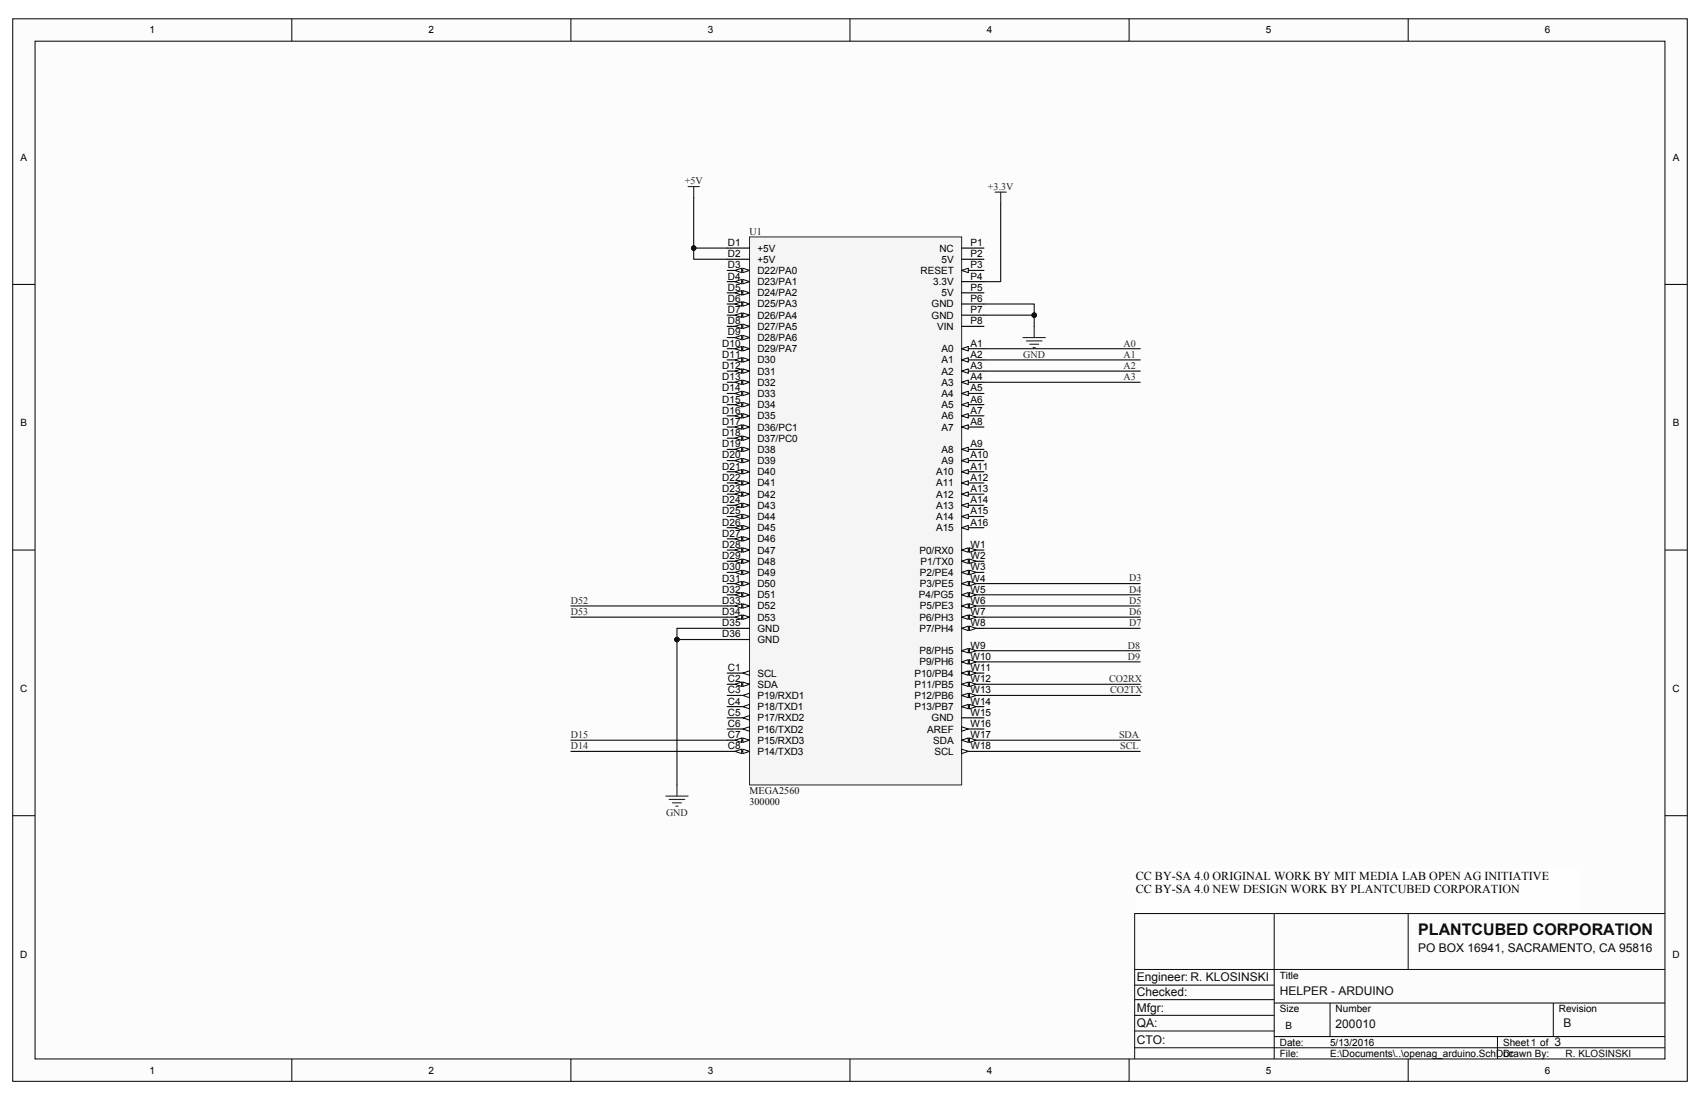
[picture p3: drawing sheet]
<svg xmlns="http://www.w3.org/2000/svg" width="432mm" height="279mm" viewBox="0 0 432 279" stroke-linecap="round" stroke-linejoin="round" font-family="sans-serif">
<path d="M3.2 4.8h425.4v269.9h-425.4z" fill="#fcfcfc"/>
<path d="M3.2 4.8h425.4v269.9h-425.4z" fill="none" stroke="#000" stroke-width=".25"/>
<path d="M8.9 10.5h414v258.5h-414z" fill="#fcfcfc"/>
<g fill="none" stroke="#000" stroke-width=".25">
<path d="M8.9 10.5h414v258.5h-414zM74.1 4.8v5.7M145 4.8v5.7M215.9 4.8v5.7M286.8 4.8v5.7M357.7 4.8v5.7M3.2 72.2h5.7M422.9 72.2h5.7M3.2 139.7h5.7M422.9 139.7h5.7M3.2 207.2h5.7M422.9 207.2h5.7"/>
<path d="M288.2 250.2h35.4M288.2 253.9h35.4M288.2 257.9h35.4M323.6 254.8h99.3M337.8 254.8v8.5M394.5 254.8v8.5M422.9 246.2h-99.3v22.8M74.1 269v5.7M145 269v5.7M215.9 269v5.7M286.8 269v5.7M288.2 266.1h134.7"/>
<path d="M288.2 261.9h35.4M323.6 263.3h99.3M357.7 269v5.7M380.4 263.3v5.7"/>
</g>
<path d="M323.6 232h-35.4v37M323.6 232v14.2h-35.4M323.6 232h99.3M357.7 232v14.2" fill="none" stroke="#0a0a0a" stroke-width=".25"/>
<path d="M190.4 60.2h53.9v139.2h-53.9z" fill="#f5f5f5"/>
<path d="M190.4 60.2h53.9v139.2h-53.9z" fill="none" stroke="#262626" stroke-width=".25"/>
<path d="M244.2 63h5.7M244.2 65.8h5.7M244.2 68.7h5.7" fill="none" stroke="#000" stroke-width=".28"/>
<path d="M244.2 68.7l1.7-.6v1.2z" fill="#fcfcfc"/>
<path d="M244.2 68.7l1.7-.6v1.2z" fill="none" stroke="#000" stroke-width=".25"/>
<path d="M244.2 71.5h5.7M244.2 74.4h5.7M244.2 77.2h5.7M244.2 80.1h5.7M244.2 82.9h5.7M244.2 88.6h5.7" fill="none" stroke="#000" stroke-width=".28"/>
<path d="M244.2 88.6l1.7-.6v1.1z" fill="#fcfcfc"/>
<path d="M244.2 88.6l1.7-.6v1.1z" fill="none" stroke="#000" stroke-width=".25"/>
<path d="M244.2 91.4h5.7" fill="none" stroke="#000" stroke-width=".28"/>
<path d="M244.2 91.4l1.7-.6v1.2z" fill="#fcfcfc"/>
<path d="M244.2 91.4l1.7-.6v1.2z" fill="none" stroke="#000" stroke-width=".25"/>
<path d="M244.2 94.3h5.7" fill="none" stroke="#000" stroke-width=".28"/>
<path d="M244.2 94.3l1.7-.6v1.1z" fill="#fcfcfc"/>
<path d="M244.2 94.3l1.7-.6v1.1z" fill="none" stroke="#000" stroke-width=".25"/>
<path d="M244.2 97.1h5.7" fill="none" stroke="#000" stroke-width=".28"/>
<path d="M244.2 97.1l1.7-.6v1.2z" fill="#fcfcfc"/>
<path d="M244.2 97.1l1.7-.6v1.2z" fill="none" stroke="#000" stroke-width=".25"/>
<path d="M244.2 99.9h5.7" fill="none" stroke="#000" stroke-width=".28"/>
<path d="M244.2 99.9l1.7-.5v1.1z" fill="#fcfcfc"/>
<path d="M244.2 99.9l1.7-.5v1.1z" fill="none" stroke="#000" stroke-width=".25"/>
<path d="M244.2 102.8h5.7" fill="none" stroke="#000" stroke-width=".28"/>
<path d="M244.2 102.8l1.7-.6v1.1z" fill="#fcfcfc"/>
<path d="M244.2 102.8l1.7-.6v1.1z" fill="none" stroke="#000" stroke-width=".25"/>
<path d="M244.2 105.6h5.7" fill="none" stroke="#000" stroke-width=".28"/>
<path d="M244.2 105.6l1.7-.5v1.1z" fill="#fcfcfc"/>
<path d="M244.2 105.6l1.7-.5v1.1z" fill="none" stroke="#000" stroke-width=".25"/>
<path d="M244.2 108.5h5.7" fill="none" stroke="#000" stroke-width=".28"/>
<path d="M244.2 108.5l1.7-.6v1.1z" fill="#fcfcfc"/>
<path d="M244.2 108.5l1.7-.6v1.1z" fill="none" stroke="#000" stroke-width=".25"/>
<path d="M244.2 114.1h5.7" fill="none" stroke="#000" stroke-width=".28"/>
<path d="M244.2 114.1l1.7-.5v1.1z" fill="#fcfcfc"/>
<path d="M244.2 114.1l1.7-.5v1.1z" fill="none" stroke="#000" stroke-width=".25"/>
<path d="M244.2 117h5.7" fill="none" stroke="#000" stroke-width=".28"/>
<path d="M244.2 117l1.7-.6v1.2z" fill="#fcfcfc"/>
<path d="M244.2 117l1.7-.6v1.2z" fill="none" stroke="#000" stroke-width=".25"/>
<path d="M244.2 119.8h5.7" fill="none" stroke="#000" stroke-width=".28"/>
<path d="M244.2 119.8l1.7-.5v1.1z" fill="#fcfcfc"/>
<path d="M244.2 119.8l1.7-.5v1.1z" fill="none" stroke="#000" stroke-width=".25"/>
<path d="M244.2 122.7h5.7" fill="none" stroke="#000" stroke-width=".28"/>
<path d="M244.2 122.7l1.7-.6v1.1z" fill="#fcfcfc"/>
<path d="M244.2 122.7l1.7-.6v1.1z" fill="none" stroke="#000" stroke-width=".25"/>
<path d="M244.2 125.5h5.7" fill="none" stroke="#000" stroke-width=".28"/>
<path d="M244.2 125.5l1.7-.6v1.2z" fill="#fcfcfc"/>
<path d="M244.2 125.5l1.7-.6v1.2z" fill="none" stroke="#000" stroke-width=".25"/>
<path d="M244.2 128.3h5.7" fill="none" stroke="#000" stroke-width=".28"/>
<path d="M244.2 128.3l1.7-.5v1.1z" fill="#fcfcfc"/>
<path d="M244.2 128.3l1.7-.5v1.1z" fill="none" stroke="#000" stroke-width=".25"/>
<path d="M244.2 131.2h5.7" fill="none" stroke="#000" stroke-width=".28"/>
<path d="M244.2 131.2l1.7-.6v1.2z" fill="#fcfcfc"/>
<path d="M244.2 131.2l1.7-.6v1.2z" fill="none" stroke="#000" stroke-width=".25"/>
<path d="M244.2 134h5.7" fill="none" stroke="#000" stroke-width=".28"/>
<path d="M244.2 134l1.7-.5v1.1z" fill="#fcfcfc"/>
<path d="M244.2 134l1.7-.5v1.1z" fill="none" stroke="#000" stroke-width=".25"/>
<path d="M184.7 63h5.7M184.7 65.8h5.7M184.7 68.7h5.7" fill="none" stroke="#000" stroke-width=".28"/>
<path d="M188.7 68.1l1.7 .6-1.7 .6z" fill="#fcfcfc"/>
<path d="M188.7 68.1l1.7 .6-1.7 .6z" fill="none" stroke="#000" stroke-width=".25"/>
<path d="M186.7 68.7l1.7-.6v1.2z" fill="#fcfcfc"/>
<path d="M186.7 68.7l1.7-.6v1.2z" fill="none" stroke="#000" stroke-width=".25"/>
<path d="M184.7 71.5h5.7" fill="none" stroke="#000" stroke-width=".28"/>
<path d="M188.7 71l1.7 .5-1.7 .6z" fill="#fcfcfc"/>
<path d="M188.7 71l1.7 .5-1.7 .6z" fill="none" stroke="#000" stroke-width=".25"/>
<path d="M186.7 71.5l1.7-.5v1.1z" fill="#fcfcfc"/>
<path d="M186.7 71.5l1.7-.5v1.1z" fill="none" stroke="#000" stroke-width=".25"/>
<path d="M184.7 74.4h5.7" fill="none" stroke="#000" stroke-width=".28"/>
<path d="M188.7 73.8l1.7 .6-1.7 .5z" fill="#fcfcfc"/>
<path d="M188.7 73.8l1.7 .6-1.7 .5z" fill="none" stroke="#000" stroke-width=".25"/>
<path d="M186.7 74.4l1.7-.6v1.1z" fill="#fcfcfc"/>
<path d="M186.7 74.4l1.7-.6v1.1z" fill="none" stroke="#000" stroke-width=".25"/>
<path d="M184.7 77.2h5.7" fill="none" stroke="#000" stroke-width=".28"/>
<path d="M188.7 76.6l1.7 .6-1.7 .6z" fill="#fcfcfc"/>
<path d="M188.7 76.6l1.7 .6-1.7 .6z" fill="none" stroke="#000" stroke-width=".25"/>
<path d="M186.7 77.2l1.7-.6v1.2z" fill="#fcfcfc"/>
<path d="M186.7 77.2l1.7-.6v1.2z" fill="none" stroke="#000" stroke-width=".25"/>
<path d="M184.7 80.1h5.7" fill="none" stroke="#000" stroke-width=".28"/>
<path d="M188.7 79.5l1.7 .6-1.7 .5z" fill="#fcfcfc"/>
<path d="M188.7 79.5l1.7 .6-1.7 .5z" fill="none" stroke="#000" stroke-width=".25"/>
<path d="M186.7 80.1l1.7-.6v1.1z" fill="#fcfcfc"/>
<path d="M186.7 80.1l1.7-.6v1.1z" fill="none" stroke="#000" stroke-width=".25"/>
<path d="M184.7 82.9h5.7" fill="none" stroke="#000" stroke-width=".28"/>
<path d="M188.7 82.3l1.7 .6-1.7 .6z" fill="#fcfcfc"/>
<path d="M188.7 82.3l1.7 .6-1.7 .6z" fill="none" stroke="#000" stroke-width=".25"/>
<path d="M186.7 82.9l1.7-.6v1.2z" fill="#fcfcfc"/>
<path d="M186.7 82.9l1.7-.6v1.2z" fill="none" stroke="#000" stroke-width=".25"/>
<path d="M184.7 85.7h5.7" fill="none" stroke="#000" stroke-width=".28"/>
<path d="M188.7 85.2l1.7 .5-1.7 .6z" fill="#fcfcfc"/>
<path d="M188.7 85.2l1.7 .5-1.7 .6z" fill="none" stroke="#000" stroke-width=".25"/>
<path d="M186.7 85.7l1.7-.5v1.1z" fill="#fcfcfc"/>
<path d="M186.7 85.7l1.7-.5v1.1z" fill="none" stroke="#000" stroke-width=".25"/>
<path d="M184.7 88.6h5.7" fill="none" stroke="#000" stroke-width=".28"/>
<path d="M188.7 88l1.7 .6-1.7 .5z" fill="#fcfcfc"/>
<path d="M188.7 88l1.7 .6-1.7 .5z" fill="none" stroke="#000" stroke-width=".25"/>
<path d="M186.7 88.6l1.7-.6v1.1z" fill="#fcfcfc"/>
<path d="M186.7 88.6l1.7-.6v1.1z" fill="none" stroke="#000" stroke-width=".25"/>
<path d="M184.7 91.4h5.7" fill="none" stroke="#000" stroke-width=".28"/>
<path d="M188.7 90.8l1.7 .6-1.7 .6z" fill="#fcfcfc"/>
<path d="M188.7 90.8l1.7 .6-1.7 .6z" fill="none" stroke="#000" stroke-width=".25"/>
<path d="M186.7 91.4l1.7-.6v1.2z" fill="#fcfcfc"/>
<path d="M186.7 91.4l1.7-.6v1.2z" fill="none" stroke="#000" stroke-width=".25"/>
<path d="M184.7 94.3h5.7" fill="none" stroke="#000" stroke-width=".28"/>
<path d="M188.7 93.7l1.7 .6-1.7 .5z" fill="#fcfcfc"/>
<path d="M188.7 93.7l1.7 .6-1.7 .5z" fill="none" stroke="#000" stroke-width=".25"/>
<path d="M186.7 94.3l1.7-.6v1.1z" fill="#fcfcfc"/>
<path d="M186.7 94.3l1.7-.6v1.1z" fill="none" stroke="#000" stroke-width=".25"/>
<path d="M184.7 97.1h5.7" fill="none" stroke="#000" stroke-width=".28"/>
<path d="M188.7 96.5l1.7 .6-1.7 .6z" fill="#fcfcfc"/>
<path d="M188.7 96.5l1.7 .6-1.7 .6z" fill="none" stroke="#000" stroke-width=".25"/>
<path d="M186.7 97.1l1.7-.6v1.2z" fill="#fcfcfc"/>
<path d="M186.7 97.1l1.7-.6v1.2z" fill="none" stroke="#000" stroke-width=".25"/>
<path d="M184.7 99.9h5.7" fill="none" stroke="#000" stroke-width=".28"/>
<path d="M188.7 99.4l1.7 .5-1.7 .6z" fill="#fcfcfc"/>
<path d="M188.7 99.4l1.7 .5-1.7 .6z" fill="none" stroke="#000" stroke-width=".25"/>
<path d="M186.7 99.9l1.7-.5v1.1z" fill="#fcfcfc"/>
<path d="M186.7 99.9l1.7-.5v1.1z" fill="none" stroke="#000" stroke-width=".25"/>
<path d="M184.7 102.8h5.7" fill="none" stroke="#000" stroke-width=".28"/>
<path d="M188.7 102.2l1.7 .6-1.7 .5z" fill="#fcfcfc"/>
<path d="M188.7 102.2l1.7 .6-1.7 .5z" fill="none" stroke="#000" stroke-width=".25"/>
<path d="M186.7 102.8l1.7-.6v1.1z" fill="#fcfcfc"/>
<path d="M186.7 102.8l1.7-.6v1.1z" fill="none" stroke="#000" stroke-width=".25"/>
<path d="M184.7 105.6h5.7" fill="none" stroke="#000" stroke-width=".28"/>
<path d="M188.7 105.1l1.7 .5-1.7 .6z" fill="#fcfcfc"/>
<path d="M188.7 105.1l1.7 .5-1.7 .6z" fill="none" stroke="#000" stroke-width=".25"/>
<path d="M186.7 105.6l1.7-.5v1.1z" fill="#fcfcfc"/>
<path d="M186.7 105.6l1.7-.5v1.1z" fill="none" stroke="#000" stroke-width=".25"/>
<path d="M184.7 108.5h5.7" fill="none" stroke="#000" stroke-width=".28"/>
<path d="M188.7 107.9l1.7 .6-1.7 .5z" fill="#fcfcfc"/>
<path d="M188.7 107.9l1.7 .6-1.7 .5z" fill="none" stroke="#000" stroke-width=".25"/>
<path d="M186.7 108.5l1.7-.6v1.1z" fill="#fcfcfc"/>
<path d="M186.7 108.5l1.7-.6v1.1z" fill="none" stroke="#000" stroke-width=".25"/>
<path d="M184.7 114.1h5.7" fill="none" stroke="#000" stroke-width=".28"/>
<path d="M188.7 113.6l1.7 .5-1.7 .6z" fill="#fcfcfc"/>
<path d="M188.7 113.6l1.7 .5-1.7 .6z" fill="none" stroke="#000" stroke-width=".25"/>
<path d="M186.7 114.1l1.7-.5v1.1z" fill="#fcfcfc"/>
<path d="M186.7 114.1l1.7-.5v1.1z" fill="none" stroke="#000" stroke-width=".25"/>
<path d="M184.7 111.3h5.7" fill="none" stroke="#000" stroke-width=".28"/>
<path d="M188.7 110.7l1.7 .6-1.7 .6z" fill="#fcfcfc"/>
<path d="M188.7 110.7l1.7 .6-1.7 .6z" fill="none" stroke="#000" stroke-width=".25"/>
<path d="M186.7 111.3l1.7-.6v1.2z" fill="#fcfcfc"/>
<path d="M186.7 111.3l1.7-.6v1.2z" fill="none" stroke="#000" stroke-width=".25"/>
<path d="M184.7 117h5.7" fill="none" stroke="#000" stroke-width=".28"/>
<path d="M188.7 116.4l1.7 .6-1.7 .6z" fill="#fcfcfc"/>
<path d="M188.7 116.4l1.7 .6-1.7 .6z" fill="none" stroke="#000" stroke-width=".25"/>
<path d="M186.7 117l1.7-.6v1.2z" fill="#fcfcfc"/>
<path d="M186.7 117l1.7-.6v1.2z" fill="none" stroke="#000" stroke-width=".25"/>
<path d="M184.7 119.8h5.7" fill="none" stroke="#000" stroke-width=".28"/>
<path d="M188.7 119.3l1.7 .5-1.7 .6z" fill="#fcfcfc"/>
<path d="M188.7 119.3l1.7 .5-1.7 .6z" fill="none" stroke="#000" stroke-width=".25"/>
<path d="M186.7 119.8l1.7-.5v1.1z" fill="#fcfcfc"/>
<path d="M186.7 119.8l1.7-.5v1.1z" fill="none" stroke="#000" stroke-width=".25"/>
<path d="M184.7 122.7h5.7" fill="none" stroke="#000" stroke-width=".28"/>
<path d="M188.7 122.1l1.7 .6-1.7 .5z" fill="#fcfcfc"/>
<path d="M188.7 122.1l1.7 .6-1.7 .5z" fill="none" stroke="#000" stroke-width=".25"/>
<path d="M186.7 122.7l1.7-.6v1.1z" fill="#fcfcfc"/>
<path d="M186.7 122.7l1.7-.6v1.1z" fill="none" stroke="#000" stroke-width=".25"/>
<path d="M184.7 125.5h5.7" fill="none" stroke="#000" stroke-width=".28"/>
<path d="M188.7 124.9l1.7 .6-1.7 .6z" fill="#fcfcfc"/>
<path d="M188.7 124.9l1.7 .6-1.7 .6z" fill="none" stroke="#000" stroke-width=".25"/>
<path d="M186.7 125.5l1.7-.6v1.2z" fill="#fcfcfc"/>
<path d="M186.7 125.5l1.7-.6v1.2z" fill="none" stroke="#000" stroke-width=".25"/>
<path d="M184.7 128.3h5.7" fill="none" stroke="#000" stroke-width=".28"/>
<path d="M188.7 127.8l1.7 .5-1.7 .6z" fill="#fcfcfc"/>
<path d="M188.7 127.8l1.7 .5-1.7 .6z" fill="none" stroke="#000" stroke-width=".25"/>
<path d="M186.7 128.3l1.7-.5v1.1z" fill="#fcfcfc"/>
<path d="M186.7 128.3l1.7-.5v1.1z" fill="none" stroke="#000" stroke-width=".25"/>
<path d="M184.7 131.2h5.7" fill="none" stroke="#000" stroke-width=".28"/>
<path d="M188.7 130.6l1.7 .6-1.7 .6z" fill="#fcfcfc"/>
<path d="M188.7 130.6l1.7 .6-1.7 .6z" fill="none" stroke="#000" stroke-width=".25"/>
<path d="M186.7 131.2l1.7-.6v1.2z" fill="#fcfcfc"/>
<path d="M186.7 131.2l1.7-.6v1.2z" fill="none" stroke="#000" stroke-width=".25"/>
<path d="M184.7 134h5.7" fill="none" stroke="#000" stroke-width=".28"/>
<path d="M188.7 133.5l1.7 .5-1.7 .6z" fill="#fcfcfc"/>
<path d="M188.7 133.5l1.7 .5-1.7 .6z" fill="none" stroke="#000" stroke-width=".25"/>
<path d="M186.7 134l1.7-.5v1.1z" fill="#fcfcfc"/>
<path d="M186.7 134l1.7-.5v1.1z" fill="none" stroke="#000" stroke-width=".25"/>
<path d="M184.7 136.9h5.7" fill="none" stroke="#000" stroke-width=".28"/>
<path d="M188.7 136.3l1.7 .6-1.7 .5z" fill="#fcfcfc"/>
<path d="M188.7 136.3l1.7 .6-1.7 .5z" fill="none" stroke="#000" stroke-width=".25"/>
<path d="M186.7 136.9l1.7-.6v1.1z" fill="#fcfcfc"/>
<path d="M186.7 136.9l1.7-.6v1.1z" fill="none" stroke="#000" stroke-width=".25"/>
<path d="M184.7 139.7h5.7" fill="none" stroke="#000" stroke-width=".28"/>
<path d="M188.7 139.1l1.7 .6-1.7 .6z" fill="#fcfcfc"/>
<path d="M188.7 139.1l1.7 .6-1.7 .6z" fill="none" stroke="#000" stroke-width=".25"/>
<path d="M186.7 139.7l1.7-.6v1.2z" fill="#fcfcfc"/>
<path d="M186.7 139.7l1.7-.6v1.2z" fill="none" stroke="#000" stroke-width=".25"/>
<path d="M184.7 142.6h5.7" fill="none" stroke="#000" stroke-width=".28"/>
<path d="M188.7 142l1.7 .6-1.7 .5z" fill="#fcfcfc"/>
<path d="M188.7 142l1.7 .6-1.7 .5z" fill="none" stroke="#000" stroke-width=".25"/>
<path d="M186.7 142.6l1.7-.6v1.1z" fill="#fcfcfc"/>
<path d="M186.7 142.6l1.7-.6v1.1z" fill="none" stroke="#000" stroke-width=".25"/>
<path d="M184.7 145.4h5.7" fill="none" stroke="#000" stroke-width=".28"/>
<path d="M188.7 144.8l1.7 .6-1.7 .6z" fill="#fcfcfc"/>
<path d="M188.7 144.8l1.7 .6-1.7 .6z" fill="none" stroke="#000" stroke-width=".25"/>
<path d="M186.7 145.4l1.7-.6v1.2z" fill="#fcfcfc"/>
<path d="M186.7 145.4l1.7-.6v1.2z" fill="none" stroke="#000" stroke-width=".25"/>
<path d="M184.7 148.2h5.7" fill="none" stroke="#000" stroke-width=".28"/>
<path d="M188.7 147.7l1.7 .5-1.7 .6z" fill="#fcfcfc"/>
<path d="M188.7 147.7l1.7 .5-1.7 .6z" fill="none" stroke="#000" stroke-width=".25"/>
<path d="M186.7 148.2l1.7-.5v1.1z" fill="#fcfcfc"/>
<path d="M186.7 148.2l1.7-.5v1.1z" fill="none" stroke="#000" stroke-width=".25"/>
<path d="M184.7 151.1h5.7" fill="none" stroke="#000" stroke-width=".28"/>
<path d="M188.7 150.5l1.7 .6-1.7 .5z" fill="#fcfcfc"/>
<path d="M188.7 150.5l1.7 .6-1.7 .5z" fill="none" stroke="#000" stroke-width=".25"/>
<path d="M186.7 151.1l1.7-.6v1.1z" fill="#fcfcfc"/>
<path d="M186.7 151.1l1.7-.6v1.1z" fill="none" stroke="#000" stroke-width=".25"/>
<path d="M184.7 153.9h5.7" fill="none" stroke="#000" stroke-width=".28"/>
<path d="M188.7 153.4l1.7 .5-1.7 .6z" fill="#fcfcfc"/>
<path d="M188.7 153.4l1.7 .5-1.7 .6z" fill="none" stroke="#000" stroke-width=".25"/>
<path d="M186.7 153.9l1.7-.5v1.1z" fill="#fcfcfc"/>
<path d="M186.7 153.9l1.7-.5v1.1z" fill="none" stroke="#000" stroke-width=".25"/>
<path d="M184.7 156.8h5.7" fill="none" stroke="#000" stroke-width=".28"/>
<path d="M188.7 156.2l1.7 .6-1.7 .5z" fill="#fcfcfc"/>
<path d="M188.7 156.2l1.7 .6-1.7 .5z" fill="none" stroke="#000" stroke-width=".25"/>
<path d="M186.7 156.8l1.7-.6v1.1z" fill="#fcfcfc"/>
<path d="M186.7 156.8l1.7-.6v1.1z" fill="none" stroke="#000" stroke-width=".25"/>
<path d="M244.2 139.7h5.7M184.7 159.6h5.7M184.7 162.4h5.7" fill="none" stroke="#000" stroke-width=".28"/>
<path d="M244.2 139.7l1.7-.6v1.2z" fill="#fcfcfc"/>
<path d="M244.2 139.7l1.7-.6v1.2z" fill="none" stroke="#000" stroke-width=".25"/>
<path d="M246.2 139.1l1.7 .6-1.7 .6z" fill="#fcfcfc"/>
<path d="M246.2 139.1l1.7 .6-1.7 .6z" fill="none" stroke="#000" stroke-width=".25"/>
<path d="M244.2 142.6h5.7" fill="none" stroke="#000" stroke-width=".28"/>
<path d="M244.2 142.6l1.7-.6v1.1z" fill="#fcfcfc"/>
<path d="M244.2 142.6l1.7-.6v1.1z" fill="none" stroke="#000" stroke-width=".25"/>
<path d="M246.2 142l1.7 .6-1.7 .5z" fill="#fcfcfc"/>
<path d="M246.2 142l1.7 .6-1.7 .5z" fill="none" stroke="#000" stroke-width=".25"/>
<path d="M244.2 145.4h5.7" fill="none" stroke="#000" stroke-width=".28"/>
<path d="M244.2 145.4l1.7-.6v1.2z" fill="#fcfcfc"/>
<path d="M244.2 145.4l1.7-.6v1.2z" fill="none" stroke="#000" stroke-width=".25"/>
<path d="M246.2 144.8l1.7 .6-1.7 .6z" fill="#fcfcfc"/>
<path d="M246.2 144.8l1.7 .6-1.7 .6z" fill="none" stroke="#000" stroke-width=".25"/>
<path d="M244.2 148.2h5.7" fill="none" stroke="#000" stroke-width=".28"/>
<path d="M244.2 148.2l1.7-.5v1.1z" fill="#fcfcfc"/>
<path d="M244.2 148.2l1.7-.5v1.1z" fill="none" stroke="#000" stroke-width=".25"/>
<path d="M246.2 147.7l1.7 .5-1.7 .6z" fill="#fcfcfc"/>
<path d="M246.2 147.7l1.7 .5-1.7 .6z" fill="none" stroke="#000" stroke-width=".25"/>
<path d="M244.2 151.1h5.7" fill="none" stroke="#000" stroke-width=".28"/>
<path d="M244.2 151.1l1.7-.6v1.1z" fill="#fcfcfc"/>
<path d="M244.2 151.1l1.7-.6v1.1z" fill="none" stroke="#000" stroke-width=".25"/>
<path d="M246.2 150.5l1.7 .6-1.7 .5z" fill="#fcfcfc"/>
<path d="M246.2 150.5l1.7 .6-1.7 .5z" fill="none" stroke="#000" stroke-width=".25"/>
<path d="M244.2 153.9h5.7" fill="none" stroke="#000" stroke-width=".28"/>
<path d="M244.2 153.9l1.7-.5v1.1z" fill="#fcfcfc"/>
<path d="M244.2 153.9l1.7-.5v1.1z" fill="none" stroke="#000" stroke-width=".25"/>
<path d="M246.2 153.4l1.7 .5-1.7 .6z" fill="#fcfcfc"/>
<path d="M246.2 153.4l1.7 .5-1.7 .6z" fill="none" stroke="#000" stroke-width=".25"/>
<path d="M244.2 156.8h5.7" fill="none" stroke="#000" stroke-width=".28"/>
<path d="M244.2 156.8l1.7-.6v1.1z" fill="#fcfcfc"/>
<path d="M244.2 156.8l1.7-.6v1.1z" fill="none" stroke="#000" stroke-width=".25"/>
<path d="M246.2 156.2l1.7 .6-1.7 .5z" fill="#fcfcfc"/>
<path d="M246.2 156.2l1.7 .6-1.7 .5z" fill="none" stroke="#000" stroke-width=".25"/>
<path d="M244.2 159.6h5.7" fill="none" stroke="#000" stroke-width=".28"/>
<path d="M244.2 159.6l1.7-.6v1.2z" fill="#fcfcfc"/>
<path d="M244.2 159.6l1.7-.6v1.2z" fill="none" stroke="#000" stroke-width=".25"/>
<path d="M246.2 159l1.7 .6-1.7 .6z" fill="#fcfcfc"/>
<path d="M246.2 159l1.7 .6-1.7 .6z" fill="none" stroke="#000" stroke-width=".25"/>
<path d="M184.7 190.9h5.7" fill="none" stroke="#000" stroke-width=".28"/>
<path d="M188.7 190.3l1.7 .6-1.7 .5z" fill="#fcfcfc"/>
<path d="M188.7 190.3l1.7 .6-1.7 .5z" fill="none" stroke="#000" stroke-width=".25"/>
<path d="M186.7 190.9l1.7-.6v1.1z" fill="#fcfcfc"/>
<path d="M186.7 190.9l1.7-.6v1.1z" fill="none" stroke="#000" stroke-width=".25"/>
<path d="M184.7 188h5.7" fill="none" stroke="#000" stroke-width=".28"/>
<path d="M188.7 187.4l1.7 .6-1.7 .6z" fill="#fcfcfc"/>
<path d="M188.7 187.4l1.7 .6-1.7 .6z" fill="none" stroke="#000" stroke-width=".25"/>
<path d="M186.7 188l1.7-.6v1.2z" fill="#fcfcfc"/>
<path d="M186.7 188l1.7-.6v1.2z" fill="none" stroke="#000" stroke-width=".25"/>
<path d="M184.7 185.2h5.7" fill="none" stroke="#000" stroke-width=".28"/>
<path d="M188.7 185.2l1.7-.6v1.1z" fill="#fcfcfc"/>
<path d="M188.7 185.2l1.7-.6v1.1z" fill="none" stroke="#000" stroke-width=".25"/>
<path d="M184.7 182.3h5.7" fill="none" stroke="#000" stroke-width=".28"/>
<path d="M188.7 182.3l1.7-.5v1.1z" fill="#fcfcfc"/>
<path d="M188.7 182.3l1.7-.5v1.1z" fill="none" stroke="#000" stroke-width=".25"/>
<path d="M184.7 179.5h5.7" fill="none" stroke="#000" stroke-width=".28"/>
<path d="M188.7 179.5l1.7-.6v1.2z" fill="#fcfcfc"/>
<path d="M188.7 179.5l1.7-.6v1.2z" fill="none" stroke="#000" stroke-width=".25"/>
<path d="M184.7 176.6h5.7" fill="none" stroke="#000" stroke-width=".28"/>
<path d="M188.7 176.6l1.7-.5v1.1z" fill="#fcfcfc"/>
<path d="M188.7 176.6l1.7-.5v1.1z" fill="none" stroke="#000" stroke-width=".25"/>
<path d="M184.7 173.8h5.7" fill="none" stroke="#000" stroke-width=".28"/>
<path d="M188.7 173.2l1.7 .6-1.7 .6z" fill="#fcfcfc"/>
<path d="M188.7 173.2l1.7 .6-1.7 .6z" fill="none" stroke="#000" stroke-width=".25"/>
<path d="M186.7 173.8l1.7-.6v1.2z" fill="#fcfcfc"/>
<path d="M186.7 173.8l1.7-.6v1.2z" fill="none" stroke="#000" stroke-width=".25"/>
<path d="M184.7 171h5.7" fill="none" stroke="#000" stroke-width=".28"/>
<path d="M188.7 171l1.7-.6v1.1z" fill="#fcfcfc"/>
<path d="M188.7 171l1.7-.6v1.1z" fill="none" stroke="#000" stroke-width=".25"/>
<path d="M244.2 190.9h5.7" fill="none" stroke="#000" stroke-width=".28"/>
<path d="M244.2 190.3l1.7 .6-1.7 .5z" fill="#fcfcfc"/>
<path d="M244.2 190.3l1.7 .6-1.7 .5z" fill="none" stroke="#000" stroke-width=".25"/>
<path d="M244.2 188h5.7" fill="none" stroke="#000" stroke-width=".28"/>
<path d="M244.2 188l1.7-.6v1.2z" fill="#fcfcfc"/>
<path d="M244.2 188l1.7-.6v1.2z" fill="none" stroke="#000" stroke-width=".25"/>
<path d="M246.2 187.4l1.7 .6-1.7 .6z" fill="#fcfcfc"/>
<path d="M246.2 187.4l1.7 .6-1.7 .6z" fill="none" stroke="#000" stroke-width=".25"/>
<path d="M244.2 185.2h5.7" fill="none" stroke="#000" stroke-width=".28"/>
<path d="M244.2 184.6l1.7 .6-1.7 .5z" fill="#fcfcfc"/>
<path d="M244.2 184.6l1.7 .6-1.7 .5z" fill="none" stroke="#000" stroke-width=".25"/>
<path d="M244.2 179.5h5.7M244.2 182.3h5.7" fill="none" stroke="#000" stroke-width=".28"/>
<path d="M244.2 179.5l1.7-.6v1.2z" fill="#fcfcfc"/>
<path d="M244.2 179.5l1.7-.6v1.2z" fill="none" stroke="#000" stroke-width=".25"/>
<path d="M246.2 178.9l1.7 .6-1.7 .6z" fill="#fcfcfc"/>
<path d="M246.2 178.9l1.7 .6-1.7 .6z" fill="none" stroke="#000" stroke-width=".25"/>
<path d="M244.2 176.6h5.7" fill="none" stroke="#000" stroke-width=".28"/>
<path d="M244.2 176.6l1.7-.5v1.1z" fill="#fcfcfc"/>
<path d="M244.2 176.6l1.7-.5v1.1z" fill="none" stroke="#000" stroke-width=".25"/>
<path d="M246.2 176.1l1.7 .5-1.7 .6z" fill="#fcfcfc"/>
<path d="M246.2 176.1l1.7 .5-1.7 .6z" fill="none" stroke="#000" stroke-width=".25"/>
<path d="M244.2 173.8h5.7" fill="none" stroke="#000" stroke-width=".28"/>
<path d="M244.2 173.8l1.7-.6v1.2z" fill="#fcfcfc"/>
<path d="M244.2 173.8l1.7-.6v1.2z" fill="none" stroke="#000" stroke-width=".25"/>
<path d="M246.2 173.2l1.7 .6-1.7 .6z" fill="#fcfcfc"/>
<path d="M246.2 173.2l1.7 .6-1.7 .6z" fill="none" stroke="#000" stroke-width=".25"/>
<path d="M244.2 171h5.7" fill="none" stroke="#000" stroke-width=".28"/>
<path d="M244.2 171l1.7-.6v1.1z" fill="#fcfcfc"/>
<path d="M244.2 171l1.7-.6v1.1z" fill="none" stroke="#000" stroke-width=".25"/>
<path d="M246.2 170.4l1.7 .6-1.7 .5z" fill="#fcfcfc"/>
<path d="M246.2 170.4l1.7 .6-1.7 .5z" fill="none" stroke="#000" stroke-width=".25"/>
<path d="M244.2 168.1h5.7" fill="none" stroke="#000" stroke-width=".28"/>
<path d="M244.2 168.1l1.7-.5v1.1z" fill="#fcfcfc"/>
<path d="M244.2 168.1l1.7-.5v1.1z" fill="none" stroke="#000" stroke-width=".25"/>
<path d="M246.2 167.6l1.7 .5-1.7 .6z" fill="#fcfcfc"/>
<path d="M246.2 167.6l1.7 .5-1.7 .6z" fill="none" stroke="#000" stroke-width=".25"/>
<path d="M244.2 165.3h5.7" fill="none" stroke="#000" stroke-width=".28"/>
<path d="M244.2 165.3l1.7-.6v1.1z" fill="#fcfcfc"/>
<path d="M244.2 165.3l1.7-.6v1.1z" fill="none" stroke="#000" stroke-width=".25"/>
<path d="M246.2 164.7l1.7 .6-1.7 .5z" fill="#fcfcfc"/>
<path d="M246.2 164.7l1.7 .6-1.7 .5z" fill="none" stroke="#000" stroke-width=".25"/>
<path d="M174.8 47.4h2.8M176.2 47.4v2.8" fill="none" stroke="#262626" stroke-width=".28"/>
<path d="M176.2 50.2v15.6h8.5" fill="none" stroke="#0e0e0e" stroke-width=".28"/>
<circle cx="176.2" cy="63" r=".57" fill="#0e0e0e"/>
<circle cx="176.2" cy="63" r=".57" fill="none" stroke="#0e0e0e" stroke-width=".25"/>
<path d="M176.2 63h8.5" fill="none" stroke="#0e0e0e" stroke-width=".28"/>
<circle cx="176.2" cy="63" r=".57" fill="#0e0e0e"/>
<circle cx="176.2" cy="63" r=".57" fill="none" stroke="#0e0e0e" stroke-width=".25"/>
<path d="M254.2 51.6v19.9h-4.3M249.9 80.1h12.8" fill="none" stroke="#0e0e0e" stroke-width=".28"/>
<path d="M252.8 48.8h2.8M254.2 48.8v2.8" fill="none" stroke="#262626" stroke-width=".28"/>
<circle cx="262.7" cy="80.1" r=".57" fill="#0e0e0e"/>
<circle cx="262.7" cy="80.1" r=".57" fill="none" stroke="#0e0e0e" stroke-width=".25"/>
<path d="M259.8 85.7h5.7M260.7 86.6h4M261.5 87.4h2.3M262.4 88.3h.6M262.7 82.9v2.8" fill="none" stroke="#262626" stroke-width=".28"/>
<g fill="none" stroke="#0e0e0e" stroke-width=".28">
<path d="M249.9 88.6h39.7M249.9 91.4h39.7M249.9 94.3h39.7M249.9 97.1h39.7M145 156.8h39.7M145 153.9h39.7M249.9 156.8h39.7M249.9 159.6h39.7M249.9 153.9h39.7M249.9 151.1h39.7M249.9 148.2h39.7M171.9 162.4h12.8"/>
<path d="M249.9 168.1h39.7M249.9 165.3h39.7M145 188h39.7M145 190.9h39.7M249.9 188h39.7M249.9 190.9h39.7"/>
</g>
<circle cx="171.9" cy="162.4" r=".57" fill="#0e0e0e"/>
<circle cx="171.9" cy="162.4" r=".57" fill="none" stroke="#0e0e0e" stroke-width=".25"/>
<path d="M184.7 159.6h-12.8v39.8" fill="none" stroke="#0e0e0e" stroke-width=".28"/>
<circle cx="171.9" cy="162.4" r=".57" fill="#0e0e0e"/>
<circle cx="171.9" cy="162.4" r=".57" fill="none" stroke="#0e0e0e" stroke-width=".25"/>
<path d="M171.9 199.4v2.8M169.1 202.2h5.7M170 203.1h3.9M170.8 203.9h2.3M171.7 204.8h.5" fill="none" stroke="#262626" stroke-width=".28"/>
<path d="M249.9 77.2h12.8v5.7M249.9 173.8h39.7M249.9 176.6h39.7" fill="none" stroke="#0e0e0e" stroke-width=".28"/>
<circle cx="262.7" cy="80.1" r=".57" fill="#0e0e0e"/>
<circle cx="262.7" cy="80.1" r=".57" fill="none" stroke="#0e0e0e" stroke-width=".25"/>
<path d="M288.5 220.7h112.8v10.8h-112.8z" fill="#fefefe"/>
<path d="M288.5 220.7h112.8v10.8h-112.8z" fill="none" stroke="#fefefe" stroke-width=".25"/>
<text font-size="4.1" fill="#0a0a0a" x="360.2" y="237.4">PLANTCUBED CORPORATION</text>
<g font-size="3.1">
<text x="288.5" y="223.4">CC BY-SA 4.0 ORIGINAL WORK BY MIT MEDIA LAB OPEN AG INITIATIVE</text>
<text x="288.5" y="226.8">CC BY-SA 4.0 NEW DESIGN WORK BY PLANTCUBED CORPORATION</text>
</g>
<g font-size="3" fill="#0a0a0a">
<text x="360.2" y="241.9">PO BOX 16941, SACRAMENTO, CA 95816</text>
<text x="288.8" y="249.3">Engineer: R. KLOSINSKI</text>
<text x="288.8" y="253">Checked:</text>
<text x="288.8" y="257">Mfgr:</text>
<text x="288.8" y="260.9">QA:</text>
<text x="288.8" y="265.2">CTO:</text>
</g>
<g font-size="3" fill="#0e0e0e">
<text x="325.1" y="252.7">HELPER - ARDUINO</text>
<text x="339.2" y="261.2">200010</text>
<text x="397.1" y="260.9">B</text>
<text x="394.8" y="265.8">3</text>
</g>
<g font-size="2.6" fill="#262626">
<text x="173.9" y="46.8">+5V</text>
<text x="250.9" y="48.3">+3.3V</text>
<text x="285.4" y="88">A0</text>
<text x="259.9" y="90.9">GND</text>
<text x="285.4" y="90.9">A1</text>
<text x="285.4" y="93.7">A2</text>
<text x="285.4" y="96.5">A3</text>
<text x="286.8" y="147.7">D3</text>
<text x="145" y="153.4">D52</text>
<text x="286.8" y="150.5">D4</text>
<text x="286.8" y="153.4">D5</text>
<text x="145" y="156.2">D53</text>
<text x="286.8" y="159">D7</text>
<text x="286.8" y="156.2">D6</text>
<text x="286.5" y="164.7">D8</text>
<text x="286.5" y="167.6">D9</text>
<text x="281.7" y="173.3">CO2RX</text>
<text x="282" y="176.1">CO2TX</text>
<text x="145" y="187.5">D15</text>
<text x="145" y="190.3">D14</text>
<text x="284.2" y="187.5">SDA</text>
<text x="284.5" y="190.3">SCL</text>
<text x="169.2" y="207.3">GND</text>
</g>
<g font-size="2.6" fill="#0e0e0e">
<text x="190.4" y="59.6">U1</text>
<text x="190.4" y="201.7">MEGA2560</text>
<text x="190.4" y="204.5">300000</text>
</g>
<g font-size="2.5">
<text x="38" y="8.5">1</text>
<text x="108.9" y="8.5">2</text>
<text x="179.7" y="8.5">3</text>
<text x="250.6" y="8.5">4</text>
<text x="321.5" y="8.5">5</text>
<text x="392.4" y="8.5">6</text>
<text x="5.2" y="40.8">A</text>
<text x="424.9" y="40.8">A</text>
<text x="184.9" y="62.5">D1</text>
<text x="184.9" y="65.3">D2</text>
<text x="192.4" y="63.9">+5V</text>
<text x="238.6" y="63.9">NC</text>
<text x="246.5" y="65.3">P2</text>
<text x="246.5" y="62.5">P1</text>
<text x="184.9" y="68.2">D3</text>
<text x="184.9" y="71">D4</text>
<text x="192.4" y="66.7">+5V</text>
<text x="192.4" y="69.6">D22/PA0</text>
<text x="233.8" y="69.6">RESET</text>
<text x="239.2" y="66.7">5V</text>
<text x="246.5" y="68.2">P3</text>
<text x="246.5" y="71">P4</text>
<text x="184.9" y="73.8">D5</text>
<text x="184.9" y="76.7">D6</text>
<text x="192.4" y="72.4">D23/PA1</text>
<text x="192.4" y="75.3">D24/PA2</text>
<text x="237" y="72.4">3.3V</text>
<text x="239.2" y="75.3">5V</text>
<text x="246.5" y="73.8">P5</text>
<text x="246.5" y="76.7">P6</text>
<text x="184.9" y="79.5">D7</text>
<text x="184.9" y="82.4">D8</text>
<text x="192.4" y="78.1">D25/PA3</text>
<text x="192.4" y="80.9">D26/PA4</text>
<text x="192.4" y="83.8">D27/PA5</text>
<text x="236.6" y="78.1">GND</text>
<text x="236.6" y="80.9">GND</text>
<text x="238" y="83.8">VIN</text>
<text x="246.5" y="82.4">P8</text>
<text x="246.5" y="79.5">P7</text>
<text x="183.5" y="88">D10</text>
<text x="184.9" y="85.2">D9</text>
<text x="192.4" y="86.6">D28/PA6</text>
<text x="192.4" y="89.5">D29/PA7</text>
<text x="239.2" y="89.5">A0</text>
<text x="246.5" y="88">A1</text>
<text x="183.5" y="90.9">D11</text>
<text x="183.5" y="93.7">D12</text>
<text x="192.4" y="92.3">D30</text>
<text x="192.4" y="95.1">D31</text>
<text x="239.2" y="92.3">A1</text>
<text x="239.2" y="95.1">A2</text>
<text x="246.5" y="90.9">A2</text>
<text x="246.5" y="93.7">A3</text>
<text x="183.5" y="96.6">D13</text>
<text x="183.5" y="99.4">D14</text>
<text x="192.4" y="98">D32</text>
<text x="192.4" y="100.8">D33</text>
<text x="239.2" y="98">A3</text>
<text x="239.2" y="100.8">A4</text>
<text x="246.5" y="96.6">A4</text>
<text x="246.5" y="99.4">A5</text>
<text x="183.5" y="102.2">D15</text>
<text x="183.5" y="105.1">D16</text>
<text x="183.5" y="107.9">D17</text>
<text x="192.4" y="103.7">D34</text>
<text x="192.4" y="106.5">D35</text>
<text x="239.2" y="103.7">A5</text>
<text x="239.2" y="106.5">A6</text>
<text x="246.5" y="102.2">A6</text>
<text x="246.5" y="105.1">A7</text>
<text x="246.5" y="107.9">A8</text>
<text x="5.2" y="108.3">B</text>
<text x="183.5" y="113.6">D19</text>
<text x="183.5" y="110.8">D18</text>
<text x="192.4" y="109.3">D36/PC1</text>
<text x="192.4" y="112.2">D37/PC0</text>
<text x="239.2" y="109.3">A7</text>
<text x="246.5" y="113.6">A9</text>
<text x="424.9" y="108.3">B</text>
<text x="183.5" y="116.5">D20</text>
<text x="183.5" y="119.3">D21</text>
<text x="192.4" y="115">D38</text>
<text x="192.4" y="117.9">D39</text>
<text x="239.2" y="115">A8</text>
<text x="239.2" y="117.9">A9</text>
<text x="246.5" y="116.5">A10</text>
<text x="246.5" y="119.3">A11</text>
<text x="183.5" y="122.1">D22</text>
<text x="183.5" y="125">D23</text>
<text x="192.4" y="120.7">D40</text>
<text x="192.4" y="123.6">D41</text>
<text x="237.8" y="120.7">A10</text>
<text x="237.8" y="123.6">A11</text>
<text x="246.5" y="122.1">A12</text>
<text x="246.5" y="125">A13</text>
<text x="183.5" y="127.8">D24</text>
<text x="183.5" y="130.7">D25</text>
<text x="192.4" y="126.4">D42</text>
<text x="192.4" y="129.2">D43</text>
<text x="237.8" y="126.4">A12</text>
<text x="237.8" y="129.2">A13</text>
<text x="246.5" y="127.8">A14</text>
<text x="246.5" y="130.7">A15</text>
<text x="183.5" y="133.5">D26</text>
<text x="183.5" y="136.3">D27</text>
<text x="192.4" y="132.1">D44</text>
<text x="192.4" y="134.9">D45</text>
<text x="192.4" y="137.8">D46</text>
<text x="237.8" y="132.1">A14</text>
<text x="237.8" y="134.9">A15</text>
<text x="246.5" y="133.5">A16</text>
<text x="183.5" y="139.2">D28</text>
<text x="183.5" y="142">D29</text>
<text x="192.4" y="140.6">D47</text>
<text x="192.4" y="143.4">D48</text>
<text x="233.5" y="140.6">P0/RX0</text>
<text x="233.8" y="143.4">P1/TX0</text>
<text x="246.5" y="139.2">W1</text>
<text x="246.5" y="142">W2</text>
<text x="183.5" y="144.9">D30</text>
<text x="183.5" y="147.7">D31</text>
<text x="192.4" y="146.3">D49</text>
<text x="192.4" y="149.1">D50</text>
<text x="233.7" y="146.3">P2/PE4</text>
<text x="233.7" y="149.1">P3/PE5</text>
<text x="246.5" y="144.9">W3</text>
<text x="246.5" y="147.7">W4</text>
<text x="183.5" y="150.5">D32</text>
<text x="183.5" y="153.4">D33</text>
<text x="192.4" y="152">D51</text>
<text x="192.4" y="154.8">D52</text>
<text x="233.4" y="152">P4/PG5</text>
<text x="233.7" y="154.8">P5/PE3</text>
<text x="246.5" y="153.4">W6</text>
<text x="246.5" y="150.5">W5</text>
<text x="183.5" y="156.2">D34</text>
<text x="183.5" y="159.1">D35</text>
<text x="183.5" y="161.9">D36</text>
<text x="192.4" y="157.6">D53</text>
<text x="192.4" y="160.5">GND</text>
<text x="233.5" y="157.6">P6/PH3</text>
<text x="233.5" y="160.5">P7/PH4</text>
<text x="246.5" y="156.2">W7</text>
<text x="246.5" y="159.1">W8</text>
<text x="192.4" y="163.3">GND</text>
<text x="233.5" y="166.2">P8/PH5</text>
<text x="246.5" y="167.6">W10</text>
<text x="246.5" y="164.7">W9</text>
<text x="184.9" y="173.3">C2</text>
<text x="184.9" y="170.4">C1</text>
<text x="192.4" y="171.8">SCL</text>
<text x="232.2" y="171.8">P10/PB4</text>
<text x="233.5" y="169">P9/PH6</text>
<text x="246.5" y="173.3">W12</text>
<text x="246.5" y="170.4">W11</text>
<text x="5.2" y="175.8">C</text>
<text x="184.9" y="179">C4</text>
<text x="184.9" y="176.1">C3</text>
<text x="192.4" y="177.5">P19/RXD1</text>
<text x="192.4" y="174.7">SDA</text>
<text x="232.2" y="177.5">P12/PB6</text>
<text x="232.2" y="174.7">P11/PB5</text>
<text x="246.5" y="179">W14</text>
<text x="246.5" y="176.1">W13</text>
<text x="424.8" y="175.8">C</text>
<text x="184.9" y="184.6">C6</text>
<text x="184.9" y="181.8">C5</text>
<text x="192.4" y="183.2">P17/RXD2</text>
<text x="192.4" y="180.4">P18/TXD1</text>
<text x="232.2" y="180.4">P13/PB7</text>
<text x="236.6" y="183.2">GND</text>
<text x="246.5" y="181.8">W15</text>
<text x="246.5" y="184.6">W16</text>
<text x="184.9" y="190.3">C8</text>
<text x="184.9" y="187.5">C7</text>
<text x="192.4" y="191.7">P14/TXD3</text>
<text x="192.4" y="188.9">P15/RXD3</text>
<text x="192.4" y="186.1">P16/TXD2</text>
<text x="235.5" y="186.1">AREF</text>
<text x="237.1" y="188.9">SDA</text>
<text x="237.3" y="191.7">SCL</text>
<text x="246.5" y="187.5">W17</text>
<text x="246.5" y="190.3">W18</text>
<text x="5.2" y="243.2">D</text>
<text x="424.8" y="243.2">D</text>
<text x="325.1" y="248.6">Title</text>
<text x="325.1" y="257.1">Size</text>
<text x="339.2" y="257.1">Number</text>
<text x="396" y="257.1">Revision</text>
<text x="326.5" y="261.3">B</text>
<text x="325.1" y="265.6">Date:</text>
<text x="325.1" y="268.4">File:</text>
<text x="337.8" y="265.6">5/13/2016</text>
<text x="337.8" y="268.4">E:\Documents\..\openag_arduino.SchDoc</text>
<text x="381.8" y="268.4">Drawn By:</text>
<text x="381.8" y="265.6">Sheet 1 of</text>
<text x="38" y="272.7">1</text>
<text x="108.9" y="272.7">2</text>
<text x="179.7" y="272.7">3</text>
<text x="250.6" y="272.7">4</text>
<text x="321.5" y="272.7">5</text>
<text x="392.4" y="272.7">6</text>
</g>
<text font-size="2.5" fill="#0e0e0e" x="397.7" y="268.4">R. KLOSINSKI</text>
</svg>
